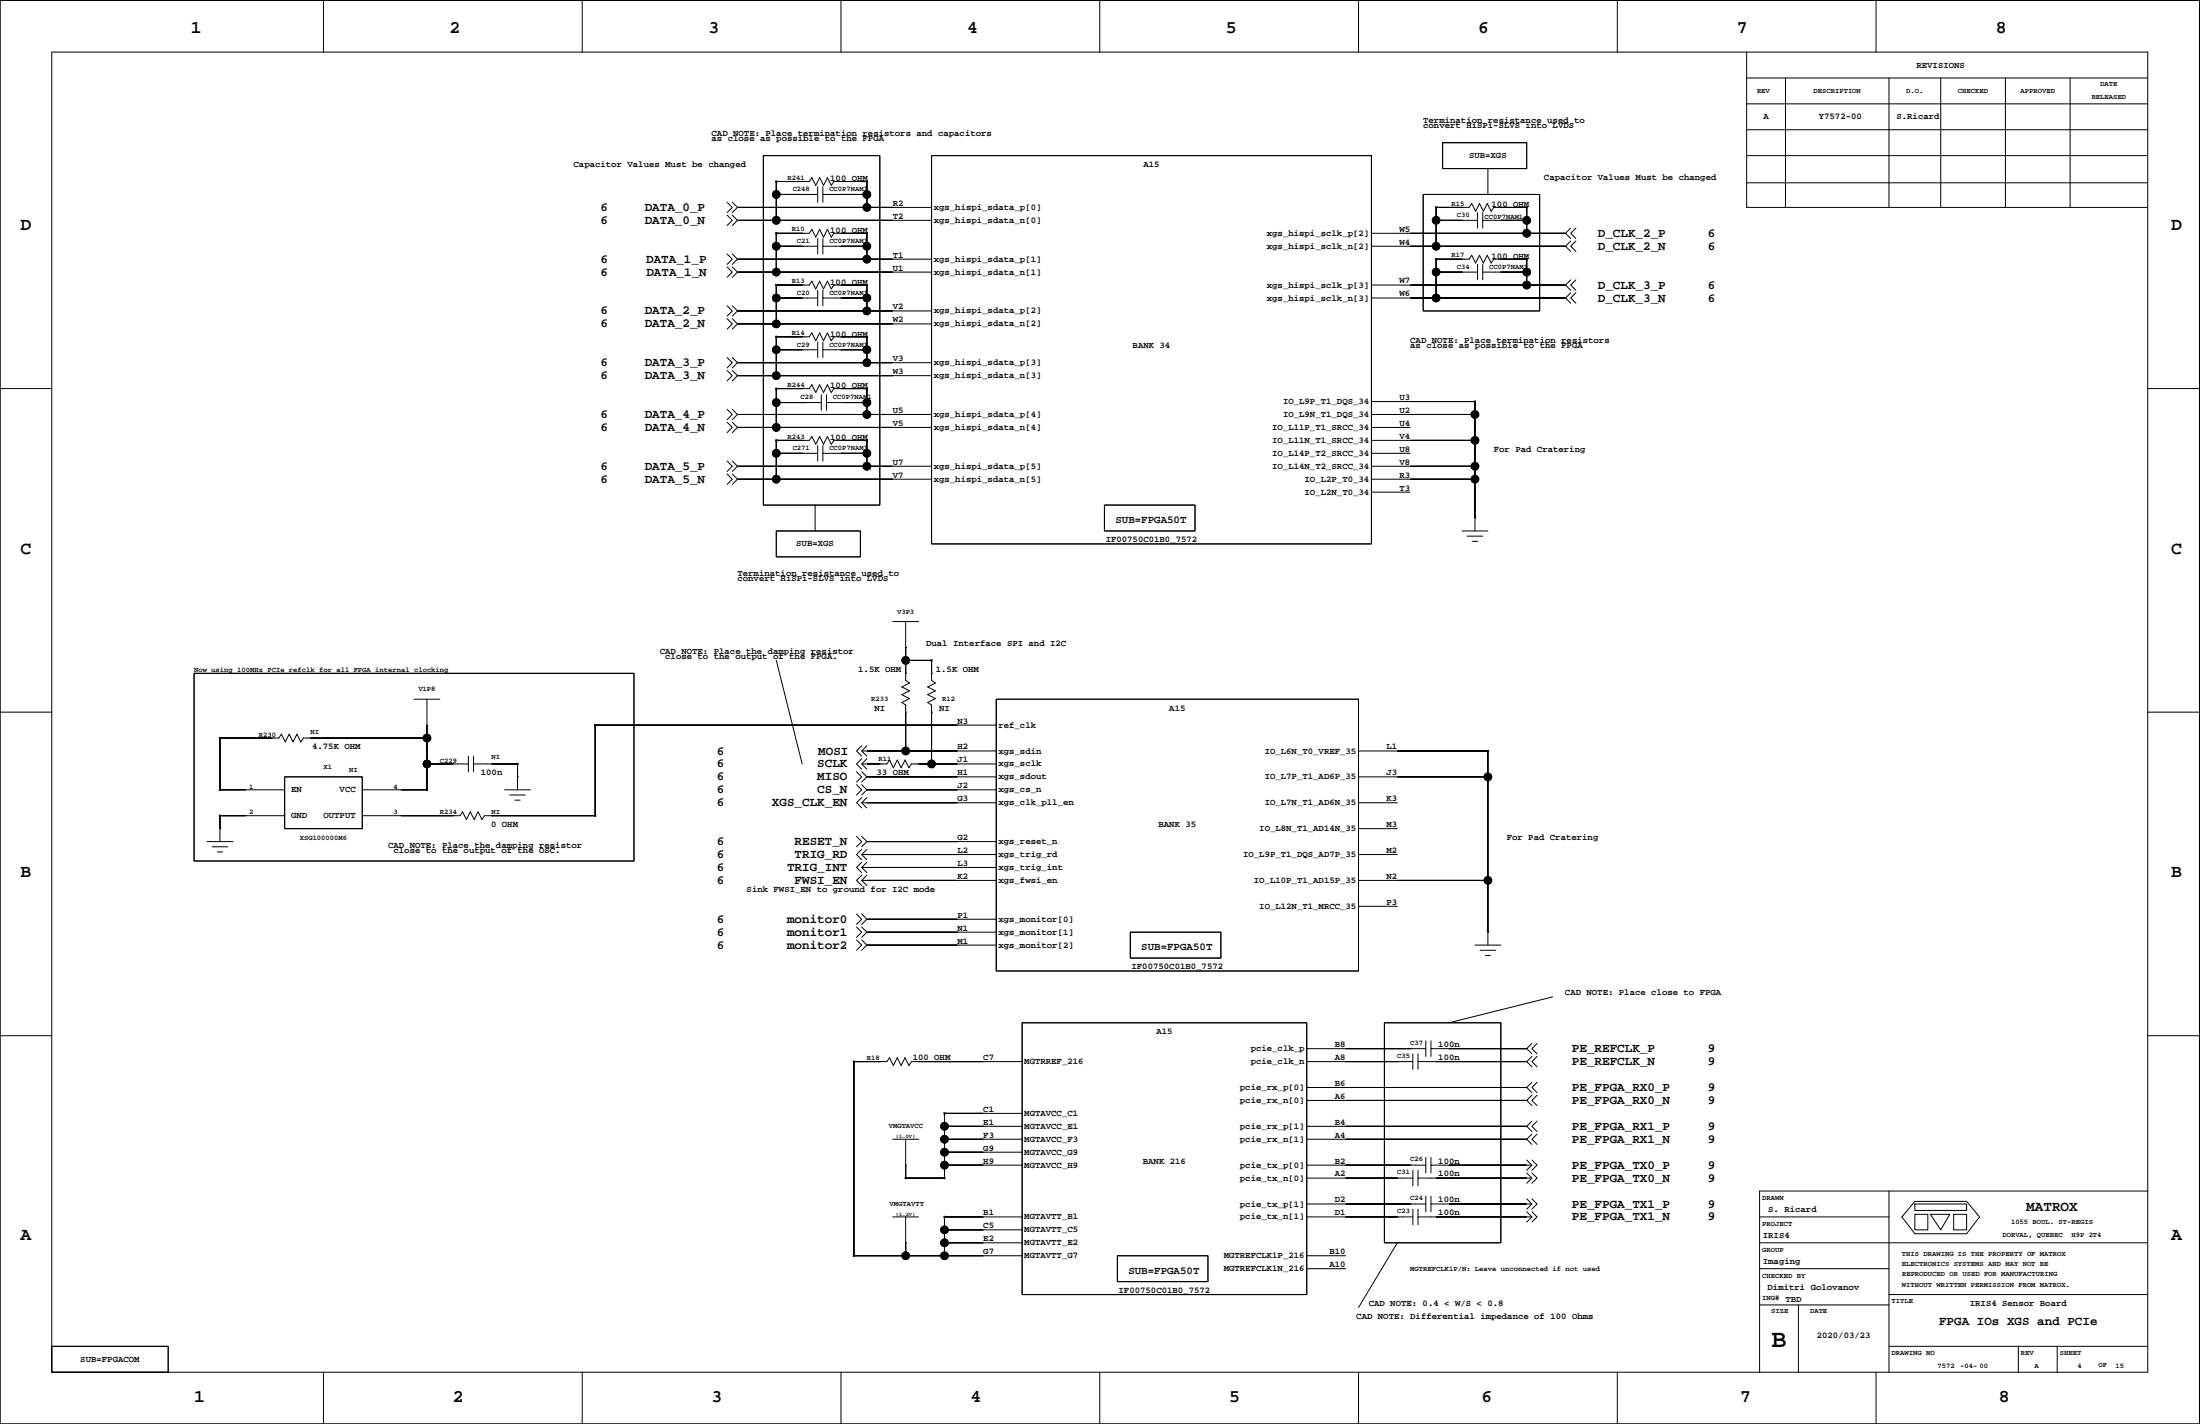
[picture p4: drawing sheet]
<svg xmlns="http://www.w3.org/2000/svg" width="432mm" height="279mm" viewBox="0 0 432 279" stroke-linecap="round" stroke-linejoin="round" font-family="sans-serif">
<g fill="none" stroke="#000" stroke-width=".2">
<path d="M0 .1h431.7v279.3h-431.7zM10.2 10.2h411.3v259h-411.3zM63.5 .1v10.1M114.3 .1v10.1M165.1 .1v10.1M215.9 .1v10.1M266.6 .1v10.1M317.4 .1v10.1M342.8 15.3h78.7M342.8 10.2v30.5h78.7M350.4 15.3v25.4M368.2 .1v10.1"/>
<path d="M370.8 15.3v25.4M380.9 15.3v25.4M393.6 15.3v25.4M406.3 15.3v25.4M142.7 39.7l1 1-1 1M143.7 39.7l1 1-1 1M149.8 30.5h22.9v68.6h-22.9zM152.4 38.2h8.1M157.4 38.2h.1M157.4 35.6h.1M160.5 36.6v3.1M161.5 38.2h8.6"/>
<path d="M161.5 36.6v3.1M165.1 38.2h.1M165.1 35.6h.1M182.8 30.5h86.4v76.2h-86.4zM279.3 38.2h22.9v22.8h-22.9zM283.1 28h16.6v5.1h-16.6zM292 33.1v5.1M342.8 35.9h78.7M342.8 30.5h78.7M342.8 25.5h78.7M342.8 20.4h78.7M142.7 49.8l1 1.1-1 1"/>
<path d="M142.7 52.4l1 1-1 1M142.7 60l1 1-1 1M142.7 42.2l1 1-1 1M143.7 49.8l1 1.1-1 1M143.7 52.4l1 1-1 1M143.7 60l1 1-1 1M143.7 42.2l1 1-1 1M144.7 50.9h.1M144.7 53.4h.1M144.7 40.7h.1M144.7 43.2h.1M144.7 40.7h38.1"/>
<path d="M144.7 43.2h38.1M144.7 50.9h38.1M144.7 53.4h38.1M152.4 48.3h8.1M152.4 58.5h8.1M157.4 48.3h.1M157.4 58.5h.1M157.4 45.8h.1M157.4 55.9h.1M160.5 46.8v3M160.5 56.9v3.1M161.5 48.3h8.6"/>
<path d="M161.5 58.5h8.6M161.5 46.8v3M161.5 56.9v3.1M165.1 48.3h.1M165.1 58.5h.1M165.1 45.8h.1M165.1 55.9h.1M170.1 50.9v-5.1h-6.4l-.5 .7-.8-1.5-.8 1.5-.7-1.5-.8 1.5-.8-1.5-.5 .8h-6.4v7.6M170.1 40.7v-5.1h-6.4l-.5 .8-.8-1.5-.8 1.5-.7-1.5-.8 1.5-.8-1.5-.5 .7h-6.4v7.6M269.2 45.8h38.1M269.2 48.3h38.1M269.2 55.9h38.1"/>
<path d="M269.2 58.5h38.1M281.9 43.2h8.1M281.9 53.4h8.1M287 43.2h.1M287 53.4h.1M287 40.7h.1M287 50.9h.1M290 41.7v3.1M290 51.9v3M291 43.2h8.7M291 53.4h8.7M291 41.7v3.1"/>
<path d="M291 51.9v3M294.6 43.2h.1M294.6 53.4h.1M294.6 40.7h.1M294.6 50.9h.1M299.7 45.8v-5.1h-6.5l-.5 .8-.8-1.6-.8 1.6-.7-1.6-.8 1.6-.7-1.6-.5 .8h-6.5v7.6M299.7 55.9v-5h-6.5l-.5 .7-.8-1.5-.8 1.5-.7-1.5-.8 1.5-.7-1.5-.5 .8h-6.5v7.6M307.3 58.5h.1M307.3 55.9h.1M307.3 48.3h.1M307.3 45.8h.1M308.3 57.5l-1 1 1 1"/>
<path d="M308.3 54.9l-1 1 1 1M308.3 47.3l-1 1 1 1M308.3 44.8l-1 1 1 1M309.3 57.5l-1 1 1 1M309.3 54.9l-1 1 1 1M309.3 47.3l-1 1 1 1M309.3 44.8l-1 1 1 1M0 76.2h10.2M142.7 62.5l1 1-1 1.1M142.7 70.2l1 1-1 1M142.7 72.7l1 1-1 1M143.7 62.5l1 1-1 1.1"/>
<path d="M143.7 70.2l1 1-1 1M143.7 72.7l1 1-1 1M144.7 61h.1M144.7 63.5h.1M144.7 71.2h.1M144.7 73.7h.1M144.7 61h38.1M144.7 63.5h38.1M144.7 71.2h38.1M144.7 73.7h38.1M152.4 68.6h8.1M152.4 79h8.8"/>
<path d="M157.4 68.6h.1M157.4 66.1h.1M157.4 76.2h.1M158.2 79h.1M160.5 67.1v3.1M161.2 77.5v3M161.5 68.6h8.6M161.5 67.1v3.1M162.2 79h7.9M162.2 77.5v3M165.1 68.6h.1M165.1 66.1h.1"/>
<path d="M165.1 76.2h.1M165.8 79h.1M170.1 61v-5.1h-6.4l-.5 .8-.8-1.5-.8 1.5-.7-1.5-.8 1.5-.8-1.5-.5 .7h-6.4v7.6M170.1 71.2v-5.1h-6.4l-.5 .8-.8-1.6-.8 1.6-.7-1.6-.8 1.6-.8-1.6-.5 .8h-6.4v7.6M269.2 78.8h20.3v25.4M421.5 76.2h10.2M142.7 80.3l1 1-1 1M142.7 82.8l1 1.1-1 1M142.7 90.5l1 1-1 1M142.7 93l1 1-1 1M143.7 80.3l1 1-1 1M143.7 82.8l1 1.1-1 1"/>
<path d="M143.7 90.5l1 1-1 1M143.7 93l1 1-1 1M144.7 81.3h.1M144.7 83.9h.1M144.7 91.5h.1M144.7 94h.1M144.7 94h38.1M144.7 81.3h38.1M144.7 83.9h38.1M144.7 91.5h38.1M152.4 88.9h8.1M157.4 88.9h.1"/>
<path d="M157.4 86.4h.1M160 99.1v5.1M160.5 87.4v3.1M161.5 88.9h8.6M161.5 87.4v3.1M165.1 88.9h.1M165.1 86.4h.1M170.1 81.3v-5.1h-6.4l-.5 .8-.8-1.5-.8 1.5-.7-1.5-.8 1.5-.8-1.5-.5 .7h-6.4v7.7M170.1 91.5v-5.1h-6.4l-.5 .8-.8-1.6-.8 1.6-.7-1.6-.8 1.6-.8-1.6-.5 .8h-6.4v7.6M216.8 99.1h17.7v5.1h-17.7zM269.2 94h20.3M269.2 96.6h7.6"/>
<path d="M269.2 81.3h20.3M269.2 83.9h7.6M269.2 91.5h20.3M269.2 86.4h20.3M269.2 88.9h7.6M152.4 104.2h16.5v5.1h-16.5zM287 104.2h5M288 105.2h3M289 106.2h1M289.5 101.6h.1M0 139.7h10.2M38.1 132.1h86.3v36.8h-86.3z"/>
<path d="M81.3 137.2h5M83.8 137.2v17.8h-12.7M152.4 129.6l5 20.3M175.2 122h5.1M177.8 127h.1M177.8 132.1h.1M177.8 139.7h.1M177.8 122v11.5l.7 .5-1.5 .8 1.5 .7-1.5 .8 1.5 .8-1.5 .7 .8 .5v9M177.8 129.6h5v3.9l.8 .5-1.5 .8 1.5 .7-1.5 .8 1.5 .8-1.5 .7 .7 .5v11.6M182.8 132.1h.1M182.8 139.7h.1M195.5 137.2h71.1v53.3h-71.1z"/>
<path d="M421.5 139.7h10.2M53.3 144.8h.1M55.9 152.4h15.2v10.2h-15.2zM60.9 144.8h.1M83.8 142.3h.1M83.8 144.8h-24.3l-.5 .8-.7-1.6-.8 1.6-.7-1.6-.8 1.6-.8-1.6-.5 .8h-11.5v10.2h12.7M83.8 149.9h8.1M88.9 149.9h.1M91.9 148.4v3M92.9 149.9h8.7v5.1M92.9 148.4v3M96.5 149.9h.1"/>
<path d="M99 155h5.1M100.1 156h3M101.1 157h1M101.6 152.4h.1M168.1 154l1 1-1 1M168.1 151.4l1 1-1 1M169.1 154l1 1-1 1M169.1 148.9l-1 1 1 1M169.1 151.4l1 1-1 1M169.1 146.3l-1 1 1 1.1M169.1 156.5l-1 1 1 1M169.1 149.9h5l.5-.8 .7 1.6 .8-1.6 .8 1.6 .7-1.6 .8 1.6 .5-.8h16.6"/>
<path d="M169.1 147.3h26.4M169.1 157.5h26.4M170.1 155h.1M170.1 149.9h.1M170.1 152.4h.1M170.1 147.3h.1M170.1 157.5h.1M170.1 148.9l-1 1 1 1M170.1 146.3l-1 1 1 1.1M170.1 156.5l-1 1 1 1M170.1 155h25.4M170.1 152.4h25.4"/>
<path d="M172.7 149.9h.1M180.3 149.9h.1M195.5 142.3h-78.7v17.7h-21.7l-.5 .8-.8-1.5-.7 1.5-.8-1.5-.8 1.5-.7-1.5-.5 .7h-19.2M266.6 147.3h25.4v38.1M266.6 152.4h25.4M266.6 157.5h7.7M40.6 165.1h5.1M41.6 166.1h3.1M42.7 167.2h1M43.2 162.6h.1M55.9 160h-12.7v5.1M88.9 160h.1"/>
<path d="M96.5 160h.1M168.1 164.1l1 1-1 1M168.1 179.3l1 1.1-1 1M169.1 164.1l1 1-1 1M169.1 179.3l1 1.1-1 1M169.1 166.6l-1 1.1 1 1M169.1 169.2l-1 1 1 1M169.1 171.7l-1 1 1 1.1M169.1 167.7h26.4M169.1 170.2h26.4M169.1 172.7h26.4M170.1 165.1h.1"/>
<path d="M170.1 167.7h.1M170.1 170.2h.1M170.1 172.7h.1M170.1 166.6l-1 1.1 1 1M170.1 169.2l-1 1 1 1M170.1 171.7l-1 1 1 1.1M170.1 165.1h25.4M266.6 167.7h7.7M266.6 172.7h25.4M266.6 162.6h7.7M266.6 177.8h7.7M168.1 181.9l1 1-1 1"/>
<path d="M168.1 184.4l1 1-1 1.1M169.1 181.9l1 1-1 1M169.1 184.4l1 1-1 1.1M170.1 180.4h.1M170.1 182.9h.1M170.1 185.4h.1M170.1 180.4h25.4M170.1 182.9h25.4M170.1 185.4h25.4M221.8 182.9h17.8v5.1h-17.8zM289.5 185.4h5.1M290.5 186.5h3.1"/>
<path d="M291.5 187.5h1M292 182.9h.1M304.7 195.6l-20.3 5.1M0 203.2h10.2M172.7 208.3h.1M180.3 208.3h.1M200.6 200.7h55.9v53.3h-55.9zM200.6 208.3h-21.7l-.5 .8-.8-1.6-.7 1.6-.8-1.6-.8 1.6-.7-1.6-.5 .8h-6.5v38.1h33M200.6 218.5h-15.2v12.7h-7.6v-7.7M256.5 208.3h20.8M256.5 205.8h23.3M256.5 213.4h43.2"/>
<path d="M256.5 215.9h43.2M271.7 200.7h22.9v43.1h-22.9zM274.3 208.3h.1M276.8 205.8h.1M277.3 206.8v3M278.3 208.3h21.4M278.3 206.8v3M279.8 204.2v3.1M280.9 205.8h18.8M280.9 204.2v3.1M281.9 208.3h.1M284.4 205.8h.1"/>
<path d="M299.7 213.4h.1M299.7 215.9h.1M299.7 208.3h.1M299.7 205.8h.1M300.7 212.4l-1 1 1 1M300.7 214.9l-1 1 1 1M300.7 220l-1 1 1 1M300.7 207.3l-1 1 1 1M300.7 204.7l-1 1.1 1 1M301.7 212.4l-1 1 1 1M301.7 214.9l-1 1 1 1M301.7 220l-1 1 1 1"/>
<path d="M301.7 207.3l-1 1 1 1M301.7 204.7l-1 1.1 1 1M421.5 203.2h10.2M175.2 238.8h5.1M175.2 223.5h5.1M177.8 228.6h.1M177.8 238.8v7.6M185.4 223.5h15.2M185.4 221h15.2M185.4 226.1h15.2M185.4 228.6h15.2M200.6 238.8h-15.2v7.6"/>
<path d="M256.5 238.8h20.8M256.5 223.5h43.2M256.5 221h43.2M256.5 228.6h23.3M256.5 231.2h20.8M256.5 236.2h23.3M274.3 238.8h.1M274.3 231.2h.1M276.8 236.2h.1M276.8 228.6h.1M277.3 229.6v3.1M277.3 237.2v3.1"/>
<path d="M278.3 238.8h22.4M278.3 231.2h22.4M278.3 229.6v3.1M278.3 237.2v3.1M279.8 227.1v3M279.8 234.7v3.1M280.9 228.6h19.8M280.9 236.2h19.8M280.9 227.1v3M280.9 234.7v3.1M281.9 238.8h.1M281.9 231.2h.1"/>
<path d="M284.4 236.2h.1M284.4 228.6h.1M299.7 223.5h.1M299.7 221h.1M299.7 228.6h.1M299.7 231.2h.1M299.7 236.2h.1M299.7 238.8h.1M299.7 227.6l1 1-1 1M299.7 230.1l1 1.1-1 1M299.7 235.2l1 1-1 1M299.7 237.8l1 1-1 1"/>
<path d="M300.7 222.5l-1 1 1 1M300.7 227.6l1 1-1 1M300.7 230.1l1 1.1-1 1M300.7 235.2l1 1-1 1M300.7 237.8l1 1-1 1M301.7 222.5l-1 1 1 1M345.4 238.8h25.4M370.8 233.7v35.5M375.8 238.3h2.6v3h-2.6zM375.8 236.2h10.2v1.3h-10.2zM375.8 235.7h10.2l2.5 3.1-2.5 3.3h-10.2l-2.5-3.3zM378.9 238.3h3.8l-1.8 3z"/>
<path d="M383.5 238.3h2.5v3h-2.5zM421.5 233.7h-76.1v35.5M177.8 243.8h.1M185.4 243.8h15.2M185.4 241.3h15.2M219.3 246.4h17.8v5.1h-17.8zM256.5 248.9h7.6M256.5 246.4h7.6M274.3 243.8l-7.7 12.7M345.4 256h25.4M345.4 248.9h25.4M345.4 243.8h76.1"/>
<path d="M353 256v13.2M370.8 254h50.7M10.2 264.2h22.8v5h-22.8zM63.5 269.2v10.2M114.3 269.2v10.2M165.1 269.2v10.2M215.9 269.2v10.2M266.6 269.2v10.2M317.4 269.2v10.2M368.2 269.2v10.2M370.8 264.2h50.7M396.1 264.2v5"/>
<path d="M403.8 264.2v5"/>
<circle cx="152.4" cy="38.2" r=".75"/>
<circle cx="170.1" cy="38.2" r=".75"/>
<circle cx="152.4" cy="43.2" r=".75"/>
<circle cx="152.4" cy="53.4" r=".75"/>
<circle cx="152.4" cy="48.3" r=".75"/>
<circle cx="152.4" cy="58.5" r=".75"/>
<circle cx="170.1" cy="50.9" r=".75"/>
<circle cx="170.1" cy="40.7" r=".75"/>
<circle cx="170.1" cy="48.3" r=".75"/>
<circle cx="170.1" cy="58.5" r=".75"/>
<circle cx="281.9" cy="43.2" r=".75"/>
<circle cx="281.9" cy="58.5" r=".75"/>
<circle cx="281.9" cy="53.4" r=".75"/>
<circle cx="281.9" cy="48.3" r=".75"/>
<circle cx="299.7" cy="43.2" r=".75"/>
<circle cx="299.7" cy="53.4" r=".75"/>
<circle cx="299.7" cy="55.9" r=".75"/>
<circle cx="299.7" cy="45.8" r=".75"/>
<circle cx="152.4" cy="63.5" r=".75"/>
<circle cx="152.4" cy="68.6" r=".75"/>
<circle cx="152.4" cy="73.7" r=".75"/>
<circle cx="152.4" cy="79" r=".75"/>
<circle cx="170.1" cy="71.2" r=".75"/>
<circle cx="170.1" cy="68.6" r=".75"/>
<circle cx="170.1" cy="79" r=".75"/>
<circle cx="170.1" cy="61" r=".75"/>
<circle cx="152.4" cy="83.9" r=".75"/>
<circle cx="152.4" cy="88.9" r=".75"/>
<circle cx="152.4" cy="94" r=".75"/>
<circle cx="170.1" cy="91.5" r=".75"/>
<circle cx="170.1" cy="88.9" r=".75"/>
<circle cx="170.1" cy="81.3" r=".75"/>
<circle cx="289.5" cy="86.4" r=".75"/>
<circle cx="289.5" cy="91.5" r=".75"/>
<circle cx="289.5" cy="81.3" r=".75"/>
<circle cx="289.5" cy="94" r=".75"/>
<circle cx="177.8" cy="129.6" r=".75"/>
<circle cx="83.8" cy="144.8" r=".75"/>
<circle cx="83.8" cy="149.9" r=".75"/>
<circle cx="177.8" cy="147.3" r=".75"/>
<circle cx="182.8" cy="149.9" r=".75"/>
<circle cx="292" cy="152.4" r=".75"/>
<circle cx="292" cy="172.7" r=".75"/>
<circle cx="185.4" cy="226.1" r=".75"/>
<circle cx="185.4" cy="228.6" r=".75"/>
<circle cx="185.4" cy="223.5" r=".75"/>
<circle cx="185.4" cy="221" r=".75"/>
<circle cx="177.8" cy="246.4" r=".75"/>
<circle cx="185.4" cy="241.3" r=".75"/>
<circle cx="185.4" cy="246.4" r=".75"/>
<circle cx="185.4" cy="243.8" r=".75"/>
</g>
<g fill="#000" stroke="#000" stroke-width=".2">
<path d="M152.3 35.5h.2v.2h-.2z" fill-rule="evenodd"/>
<path d="M152.4 35.6v2.6z" fill-rule="evenodd"/>
<path d="M152.4 38.2v5z" fill-rule="evenodd"/>
<path d="M152.4 35.6h5z" fill-rule="evenodd"/>
<path d="M152.4 38.2h5z" fill-rule="evenodd"/>
<path d="M170 35.5h.3v.2h-.3z" fill-rule="evenodd"/>
<path d="M165.1 38.2h5z" fill-rule="evenodd"/>
<path d="M170.1 38.2v2.5z" fill-rule="evenodd"/>
<path d="M170.1 35.6v2.6z" fill-rule="evenodd"/>
<path d="M165.1 35.6h5z" fill-rule="evenodd"/>
<path d="M152.3 45.7h.2v.2h-.2z" fill-rule="evenodd"/>
<path d="M152.3 55.8h.2v.2h-.2z" fill-rule="evenodd"/>
<path d="M144.7 43.2h7.7z" fill-rule="evenodd"/>
<path d="M152.4 48.3v5.1z" fill-rule="evenodd"/>
<path d="M144.7 53.4h7.7z" fill-rule="evenodd"/>
<path d="M152.4 45.8v2.5z" fill-rule="evenodd"/>
<path d="M152.4 58.5v5z" fill-rule="evenodd"/>
<path d="M152.4 55.9v2.6z" fill-rule="evenodd"/>
<path d="M152.4 45.8h5z" fill-rule="evenodd"/>
<path d="M152.4 48.3h5z" fill-rule="evenodd"/>
<path d="M152.4 58.5h5z" fill-rule="evenodd"/>
<path d="M152.4 55.9h5z" fill-rule="evenodd"/>
<path d="M170 45.7h.3v.2h-.3z" fill-rule="evenodd"/>
<path d="M170 55.8h.3v.2h-.3z" fill-rule="evenodd"/>
<path d="M144.7 40.7h25.4z" fill-rule="evenodd"/>
<path d="M165.1 48.3h5z" fill-rule="evenodd"/>
<path d="M170.1 48.3v2.6z" fill-rule="evenodd"/>
<path d="M165.1 45.8h5z" fill-rule="evenodd"/>
<path d="M170.1 45.8v2.5z" fill-rule="evenodd"/>
<path d="M144.7 50.9h25.4z" fill-rule="evenodd"/>
<path d="M165.1 58.5h5z" fill-rule="evenodd"/>
<path d="M170.1 58.5v2.5z" fill-rule="evenodd"/>
<path d="M165.1 55.9h5z" fill-rule="evenodd"/>
<path d="M170.1 55.9v2.6z" fill-rule="evenodd"/>
<path d="M170.1 40.7h5.1z" fill-rule="evenodd"/>
<path d="M152.4 43.2h22.8z" fill-rule="evenodd"/>
<path d="M170.1 50.9h5.1z" fill-rule="evenodd"/>
<path d="M152.4 53.4h22.8z" fill-rule="evenodd"/>
<path d="M281.8 50.7h.2v.3h-.2z" fill-rule="evenodd"/>
<path d="M281.8 40.6h.2v.2h-.2z" fill-rule="evenodd"/>
<path d="M276.8 58.5h5.1z" fill-rule="evenodd"/>
<path d="M281.9 50.9v2.5z" fill-rule="evenodd"/>
<path d="M281.9 53.4v5.1z" fill-rule="evenodd"/>
<path d="M281.9 40.7v2.5z" fill-rule="evenodd"/>
<path d="M281.9 43.2v5.1z" fill-rule="evenodd"/>
<path d="M276.8 48.3h5.1z" fill-rule="evenodd"/>
<path d="M281.9 53.4h5.1z" fill-rule="evenodd"/>
<path d="M281.9 50.9h5.1z" fill-rule="evenodd"/>
<path d="M281.9 40.7h5.1z" fill-rule="evenodd"/>
<path d="M281.9 43.2h5.1z" fill-rule="evenodd"/>
<path d="M299.5 50.7h.3v.3h-.3z" fill-rule="evenodd"/>
<path d="M299.5 40.6h.3v.2h-.3z" fill-rule="evenodd"/>
<path d="M299.7 50.9v2.5z" fill-rule="evenodd"/>
<path d="M294.6 50.9h5.1z" fill-rule="evenodd"/>
<path d="M294.6 53.4h5.1z" fill-rule="evenodd"/>
<path d="M276.8 55.9h22.9z" fill-rule="evenodd"/>
<path d="M299.7 53.4v2.5z" fill-rule="evenodd"/>
<path d="M299.7 40.7v2.5z" fill-rule="evenodd"/>
<path d="M299.7 43.2v2.6z" fill-rule="evenodd"/>
<path d="M294.6 40.7h5.1z" fill-rule="evenodd"/>
<path d="M294.6 43.2h5.1z" fill-rule="evenodd"/>
<path d="M276.8 45.8h22.9z" fill-rule="evenodd"/>
<path d="M299.7 55.9h7.6z" fill-rule="evenodd"/>
<path d="M281.9 58.5h25.4z" fill-rule="evenodd"/>
<path d="M299.7 45.8h7.6z" fill-rule="evenodd"/>
<path d="M281.9 48.3h25.4z" fill-rule="evenodd"/>
<path d="M152.3 66h.2v.2h-.2z" fill-rule="evenodd"/>
<path d="M152.3 76.1h.2v.3h-.2z" fill-rule="evenodd"/>
<path d="M144.7 63.5h7.7z" fill-rule="evenodd"/>
<path d="M152.4 68.6v5.1z" fill-rule="evenodd"/>
<path d="M152.4 66.1v2.5z" fill-rule="evenodd"/>
<path d="M144.7 73.7h7.7z" fill-rule="evenodd"/>
<path d="M152.4 79v4.9z" fill-rule="evenodd"/>
<path d="M152.4 76.2v2.8z" fill-rule="evenodd"/>
<path d="M152.4 68.6h5z" fill-rule="evenodd"/>
<path d="M152.4 66.1h5z" fill-rule="evenodd"/>
<path d="M152.4 76.2h5z" fill-rule="evenodd"/>
<path d="M152.4 79h5.8z" fill-rule="evenodd"/>
<path d="M170 66h.3v.2h-.3z" fill-rule="evenodd"/>
<path d="M170 76.1h.3v.3h-.3z" fill-rule="evenodd"/>
<path d="M144.7 61h25.4z" fill-rule="evenodd"/>
<path d="M165.1 68.6h5z" fill-rule="evenodd"/>
<path d="M170.1 68.6v2.6z" fill-rule="evenodd"/>
<path d="M165.1 66.1h5z" fill-rule="evenodd"/>
<path d="M170.1 66.1v2.5z" fill-rule="evenodd"/>
<path d="M144.7 71.2h25.4z" fill-rule="evenodd"/>
<path d="M165.8 79h4.3z" fill-rule="evenodd"/>
<path d="M170.1 79v2.3z" fill-rule="evenodd"/>
<path d="M170.1 76.2v2.8z" fill-rule="evenodd"/>
<path d="M165.1 76.2h5z" fill-rule="evenodd"/>
<path d="M152.4 63.5h22.8z" fill-rule="evenodd"/>
<path d="M170.1 61h5.1z" fill-rule="evenodd"/>
<path d="M170.1 71.2h5.1z" fill-rule="evenodd"/>
<path d="M152.4 73.7h22.8z" fill-rule="evenodd"/>
<path d="M289.4 78.7h.2v.2h-.2z" fill-rule="evenodd"/>
<path d="M276.8 78.8h12.7z" fill-rule="evenodd"/>
<path d="M289.5 78.8v2.5z" fill-rule="evenodd"/>
<path d="M152.3 86.3h.2v.2h-.2z" fill-rule="evenodd"/>
<path d="M152.4 86.4v2.5z" fill-rule="evenodd"/>
<path d="M144.7 94h7.7z" fill-rule="evenodd"/>
<path d="M152.4 88.9v5.1z" fill-rule="evenodd"/>
<path d="M144.7 83.9h7.7z" fill-rule="evenodd"/>
<path d="M152.4 86.4h5z" fill-rule="evenodd"/>
<path d="M152.4 88.9h5z" fill-rule="evenodd"/>
<path d="M170 86.3h.3v.2h-.3z" fill-rule="evenodd"/>
<path d="M165.1 86.4h5z" fill-rule="evenodd"/>
<path d="M170.1 86.4v2.5z" fill-rule="evenodd"/>
<path d="M165.1 88.9h5z" fill-rule="evenodd"/>
<path d="M144.7 91.5h25.4z" fill-rule="evenodd"/>
<path d="M170.1 88.9v2.6z" fill-rule="evenodd"/>
<path d="M144.7 81.3h25.4z" fill-rule="evenodd"/>
<path d="M152.4 94h22.8z" fill-rule="evenodd"/>
<path d="M170.1 91.5h5.1z" fill-rule="evenodd"/>
<path d="M170.1 81.3h5.1z" fill-rule="evenodd"/>
<path d="M152.4 83.9h22.8z" fill-rule="evenodd"/>
<path d="M289.5 81.3v5.1z" fill-rule="evenodd"/>
<path d="M289.5 86.4v5.1z" fill-rule="evenodd"/>
<path d="M289.5 91.5v2.5z" fill-rule="evenodd"/>
<path d="M289.5 94v7.6z" fill-rule="evenodd"/>
<path d="M276.8 94h12.7z" fill-rule="evenodd"/>
<path d="M276.8 91.5h12.7z" fill-rule="evenodd"/>
<path d="M276.8 86.4h12.7z" fill-rule="evenodd"/>
<path d="M276.8 81.3h12.7z" fill-rule="evenodd"/>
<path d="M177.8 139.7v7.6z" fill-rule="evenodd"/>
<path d="M177.8 129.6v2.5z" fill-rule="evenodd"/>
<path d="M177.8 127v2.6z" fill-rule="evenodd"/>
<path d="M182.7 129.5h.2v.2h-.2z" fill-rule="evenodd"/>
<path d="M182.8 129.6v2.5z" fill-rule="evenodd"/>
<path d="M177.8 129.6h5z" fill-rule="evenodd"/>
<path d="M182.8 139.7v10.2z" fill-rule="evenodd"/>
<path d="M43.1 154.9h.2v.2h-.2z" fill-rule="evenodd"/>
<path d="M43.1 144.7h.2v.2h-.2z" fill-rule="evenodd"/>
<path d="M43.2 144.8v10.2z" fill-rule="evenodd"/>
<path d="M43.2 155h5z" fill-rule="evenodd"/>
<path d="M43.2 144.8h10.1z" fill-rule="evenodd"/>
<path d="M83.7 154.9h.2v.2h-.2z" fill-rule="evenodd"/>
<path d="M83.8 142.3v2.5z" fill-rule="evenodd"/>
<path d="M78.7 155h5.1z" fill-rule="evenodd"/>
<path d="M83.8 149.9v5.1z" fill-rule="evenodd"/>
<path d="M83.8 144.8v5.1z" fill-rule="evenodd"/>
<path d="M60.9 144.8h22.9z" fill-rule="evenodd"/>
<path d="M83.8 149.9h5.1z" fill-rule="evenodd"/>
<path d="M101.5 149.8h.2v.2h-.2z" fill-rule="evenodd"/>
<path d="M96.5 149.9h5.1z" fill-rule="evenodd"/>
<path d="M101.6 149.9v2.5z" fill-rule="evenodd"/>
<path d="M116.7 142.2h.2v.2h-.2z" fill-rule="evenodd"/>
<path d="M116.8 142.3v17.7z" fill-rule="evenodd"/>
<path d="M170.1 149.9h2.6z" fill-rule="evenodd"/>
<path d="M170.1 147.3h7.7z" fill-rule="evenodd"/>
<path d="M180.3 149.9h2.5z" fill-rule="evenodd"/>
<path d="M170.1 155h17.8z" fill-rule="evenodd"/>
<path d="M177.8 147.3h10.1z" fill-rule="evenodd"/>
<path d="M170.1 152.4h17.8z" fill-rule="evenodd"/>
<path d="M116.8 142.3h71.1z" fill-rule="evenodd"/>
<path d="M170.1 157.5h17.8z" fill-rule="evenodd"/>
<path d="M182.8 149.9h5.1z" fill-rule="evenodd"/>
<path d="M291.9 147.2h.2v.3h-.2z" fill-rule="evenodd"/>
<path d="M274.3 152.4h17.7z" fill-rule="evenodd"/>
<path d="M292 152.4v20.3z" fill-rule="evenodd"/>
<path d="M274.3 147.3h17.7z" fill-rule="evenodd"/>
<path d="M292 147.3v5.1z" fill-rule="evenodd"/>
<path d="M43.1 159.9h.2v.3h-.2z" fill-rule="evenodd"/>
<path d="M43.2 160v2.6z" fill-rule="evenodd"/>
<path d="M43.2 160h5z" fill-rule="evenodd"/>
<path d="M78.7 160h10.2z" fill-rule="evenodd"/>
<path d="M116.7 159.9h.2v.3h-.2z" fill-rule="evenodd"/>
<path d="M96.5 160h20.3z" fill-rule="evenodd"/>
<path d="M170.1 165.1h17.8z" fill-rule="evenodd"/>
<path d="M170.1 167.7h17.8z" fill-rule="evenodd"/>
<path d="M170.1 170.2h17.8z" fill-rule="evenodd"/>
<path d="M170.1 172.7h17.8z" fill-rule="evenodd"/>
<path d="M274.3 172.7h17.7z" fill-rule="evenodd"/>
<path d="M292 172.7v10.2z" fill-rule="evenodd"/>
<path d="M170.1 180.4h17.8z" fill-rule="evenodd"/>
<path d="M170.1 182.9h17.8z" fill-rule="evenodd"/>
<path d="M170.1 185.4h17.8z" fill-rule="evenodd"/>
<path d="M167.5 208.2h.2v.2h-.2z" fill-rule="evenodd"/>
<path d="M167.6 208.3v38.1z" fill-rule="evenodd"/>
<path d="M167.6 208.3h5.1z" fill-rule="evenodd"/>
<path d="M185.3 218.3h.2v.3h-.2z" fill-rule="evenodd"/>
<path d="M185.4 218.5v2.5z" fill-rule="evenodd"/>
<path d="M185.4 218.5h7.6z" fill-rule="evenodd"/>
<path d="M180.3 208.3h12.7z" fill-rule="evenodd"/>
<path d="M264.1 208.3h10.2z" fill-rule="evenodd"/>
<path d="M264.1 205.8h12.7z" fill-rule="evenodd"/>
<path d="M284.4 205.8h15.3z" fill-rule="evenodd"/>
<path d="M281.9 208.3h17.8z" fill-rule="evenodd"/>
<path d="M264.1 213.4h35.6z" fill-rule="evenodd"/>
<path d="M264.1 215.9h35.6z" fill-rule="evenodd"/>
<path d="M177.6 231h.3v.3h-.3z" fill-rule="evenodd"/>
<path d="M177.8 228.6v2.6z" fill-rule="evenodd"/>
<path d="M185.3 231h.2v.3h-.2z" fill-rule="evenodd"/>
<path d="M185.3 238.7h.2v.2h-.2z" fill-rule="evenodd"/>
<path d="M185.4 228.6v2.6z" fill-rule="evenodd"/>
<path d="M185.4 221v2.5z" fill-rule="evenodd"/>
<path d="M185.4 226.1v2.5z" fill-rule="evenodd"/>
<path d="M185.4 223.5v2.6z" fill-rule="evenodd"/>
<path d="M177.8 231.2h7.6z" fill-rule="evenodd"/>
<path d="M185.4 238.8v2.5z" fill-rule="evenodd"/>
<path d="M185.4 221h7.6z" fill-rule="evenodd"/>
<path d="M185.4 223.5h7.6z" fill-rule="evenodd"/>
<path d="M185.4 226.1h7.6z" fill-rule="evenodd"/>
<path d="M185.4 228.6h7.6z" fill-rule="evenodd"/>
<path d="M185.4 238.8h7.6z" fill-rule="evenodd"/>
<path d="M264.1 238.8h10.2z" fill-rule="evenodd"/>
<path d="M264.1 231.2h10.2z" fill-rule="evenodd"/>
<path d="M264.1 236.2h12.7z" fill-rule="evenodd"/>
<path d="M264.1 228.6h12.7z" fill-rule="evenodd"/>
<path d="M264.1 221h35.6z" fill-rule="evenodd"/>
<path d="M264.1 223.5h35.6z" fill-rule="evenodd"/>
<path d="M281.9 231.2h17.8z" fill-rule="evenodd"/>
<path d="M284.4 228.6h15.3z" fill-rule="evenodd"/>
<path d="M284.4 236.2h15.3z" fill-rule="evenodd"/>
<path d="M281.9 238.8h17.8z" fill-rule="evenodd"/>
<path d="M167.5 246.3h.2v.2h-.2z" fill-rule="evenodd"/>
<path d="M177.8 243.8v2.6z" fill-rule="evenodd"/>
<path d="M167.6 246.4h10.2z" fill-rule="evenodd"/>
<path d="M185.4 243.8v2.6z" fill-rule="evenodd"/>
<path d="M177.8 246.4h7.6z" fill-rule="evenodd"/>
<path d="M185.4 241.3v2.5z" fill-rule="evenodd"/>
<path d="M185.4 246.4h7.6z" fill-rule="evenodd"/>
<path d="M185.4 243.8h7.6z" fill-rule="evenodd"/>
<path d="M185.4 241.3h7.6z" fill-rule="evenodd"/>
<circle cx="152.4" cy="38.2" r=".75"/>
<circle cx="170.1" cy="38.2" r=".75"/>
<circle cx="152.4" cy="43.2" r=".75"/>
<circle cx="152.4" cy="53.4" r=".75"/>
<circle cx="152.4" cy="48.3" r=".75"/>
<circle cx="152.4" cy="58.5" r=".75"/>
<circle cx="170.1" cy="50.9" r=".75"/>
<circle cx="170.1" cy="40.7" r=".75"/>
<circle cx="170.1" cy="48.3" r=".75"/>
<circle cx="170.1" cy="58.5" r=".75"/>
<circle cx="281.9" cy="43.2" r=".75"/>
<circle cx="281.9" cy="58.5" r=".75"/>
<circle cx="281.9" cy="53.4" r=".75"/>
<circle cx="281.9" cy="48.3" r=".75"/>
<circle cx="299.7" cy="43.2" r=".75"/>
<circle cx="299.7" cy="53.4" r=".75"/>
<circle cx="299.7" cy="55.9" r=".75"/>
<circle cx="299.7" cy="45.8" r=".75"/>
<circle cx="152.4" cy="63.5" r=".75"/>
<circle cx="152.4" cy="68.6" r=".75"/>
<circle cx="152.4" cy="73.7" r=".75"/>
<circle cx="152.4" cy="79" r=".75"/>
<circle cx="170.1" cy="71.2" r=".75"/>
<circle cx="170.1" cy="68.6" r=".75"/>
<circle cx="170.1" cy="79" r=".75"/>
<circle cx="170.1" cy="61" r=".75"/>
<circle cx="152.4" cy="83.9" r=".75"/>
<circle cx="152.4" cy="88.9" r=".75"/>
<circle cx="152.4" cy="94" r=".75"/>
<circle cx="170.1" cy="91.5" r=".75"/>
<circle cx="170.1" cy="88.9" r=".75"/>
<circle cx="170.1" cy="81.3" r=".75"/>
<circle cx="289.5" cy="86.4" r=".75"/>
<circle cx="289.5" cy="91.5" r=".75"/>
<circle cx="289.5" cy="81.3" r=".75"/>
<circle cx="289.5" cy="94" r=".75"/>
<circle cx="177.8" cy="129.6" r=".75"/>
<circle cx="83.8" cy="144.8" r=".75"/>
<circle cx="83.8" cy="149.9" r=".75"/>
<circle cx="177.8" cy="147.3" r=".75"/>
<circle cx="182.8" cy="149.9" r=".75"/>
<circle cx="292" cy="152.4" r=".75"/>
<circle cx="292" cy="172.7" r=".75"/>
<circle cx="185.4" cy="226.1" r=".75"/>
<circle cx="185.4" cy="228.6" r=".75"/>
<circle cx="185.4" cy="223.5" r=".75"/>
<circle cx="185.4" cy="221" r=".75"/>
<circle cx="177.8" cy="246.4" r=".75"/>
<circle cx="185.4" cy="241.3" r=".75"/>
<circle cx="185.4" cy="246.4" r=".75"/>
<circle cx="185.4" cy="243.8" r=".75"/>
</g>
<text font-size="4.9" x="347.7" y="264.3">B</text>
<g font-size="3.5">
<text x="37.5" y="6.6">1</text>
<text x="88.2" y="6.6">2</text>
<text x="139" y="6.6">3</text>
<text x="189.8" y="6.6">4</text>
<text x="240.6" y="6.6">5</text>
<text x="290.1" y="6.6">6</text>
<text x="340.9" y="6.6">7</text>
<text x="391.7" y="6.6">8</text>
<text x="4" y="45.1">D</text>
<text x="426.1" y="45.1">D</text>
<text x="4" y="108.6">C</text>
<text x="426.1" y="108.6">C</text>
<text x="4" y="172.1">B</text>
<text x="426.1" y="172.1">B</text>
<text x="4" y="243.2">A</text>
<text x="426.1" y="243.2">A</text>
<text x="38.1" y="275.1">1</text>
<text x="88.9" y="275.1">2</text>
<text x="139.7" y="275.1">3</text>
<text x="190.5" y="275.1">4</text>
<text x="241.2" y="275.1">5</text>
<text x="290.8" y="275.1">6</text>
<text x="341.6" y="275.1">7</text>
<text x="392.3" y="275.1">8</text>
</g>
<text font-size="2.8" x="397.7" y="237.5">MATROX</text>
<g font-size="2.5">
<text x="117.9" y="41.4">6</text>
<text x="126.5" y="41.4">DATA_0_P</text>
<text x="117.9" y="43.9">6</text>
<text x="126.5" y="43.9">DATA_0_N</text>
<text x="313.6" y="46.5">D_CLK_2_P</text>
<text x="335.2" y="46.5">6</text>
<text x="117.9" y="51.5">6</text>
<text x="126.8" y="51.6">DATA_1_P</text>
<text x="313.6" y="49">D_CLK_2_N</text>
<text x="335.2" y="49">6</text>
<text x="117.9" y="54.1">6</text>
<text x="126.9" y="54.1">DATA_1_N</text>
<text x="313.6" y="59.2">D_CLK_3_N</text>
<text x="313.6" y="56.6">D_CLK_3_P</text>
<text x="335.2" y="59.2">6</text>
<text x="335.2" y="56.6">6</text>
<text x="117.9" y="64.2">6</text>
<text x="117.9" y="61.7">6</text>
<text x="126.5" y="61.7">DATA_2_P</text>
<text x="126.5" y="64.2">DATA_2_N</text>
<text x="117.9" y="71.9">6</text>
<text x="126.5" y="71.9">DATA_3_P</text>
<text x="117.9" y="74.4">6</text>
<text x="126.5" y="74.4">DATA_3_N</text>
<text x="117.9" y="82">6</text>
<text x="126.5" y="82">DATA_4_P</text>
<text x="117.9" y="84.6">6</text>
<text x="126.5" y="84.6">DATA_4_N</text>
<text x="117.9" y="94.7">6</text>
<text x="117.9" y="92.2">6</text>
<text x="126.5" y="92.2">DATA_5_P</text>
<text x="126.5" y="94.7">DATA_5_N</text>
<text x="140.7" y="148">6</text>
<text x="160.6" y="148">MOSI</text>
<text x="140.7" y="155.7">6</text>
<text x="140.7" y="153.1">6</text>
<text x="140.7" y="150.6">6</text>
<text x="160.4" y="155.7">CS_N</text>
<text x="160.4" y="150.6">SCLK</text>
<text x="160.4" y="153.1">MISO</text>
<text x="140.7" y="158.2">6</text>
<text x="151.5" y="158.2">XGS_CLK_EN</text>
<text x="140.7" y="165.8">6</text>
<text x="156" y="165.8">RESET_N</text>
<text x="140.7" y="173.4">6</text>
<text x="140.7" y="170.9">6</text>
<text x="140.7" y="168.4">6</text>
<text x="154.5" y="170.9">TRIG_INT</text>
<text x="156" y="168.4">TRIG_RD</text>
<text x="156" y="173.4">FWSI_EN</text>
<text x="140.7" y="181.1">6</text>
<text x="140.7" y="183.6">6</text>
<text x="154.5" y="181.1">monitor0</text>
<text x="154.5" y="183.6">monitor1</text>
<text x="140.7" y="186.1">6</text>
<text x="154.5" y="186.1">monitor2</text>
<text x="308.5" y="209">PE_REFCLK_N</text>
<text x="308.5" y="206.5">PE_REFCLK_P</text>
<text x="335.2" y="209">9</text>
<text x="335.2" y="206.5">9</text>
<text x="308.5" y="214.1">PE_FPGA_RX0_P</text>
<text x="335.2" y="214.1">9</text>
<text x="308.5" y="216.6">PE_FPGA_RX0_N</text>
<text x="308.5" y="221.7">PE_FPGA_RX1_P</text>
<text x="335.2" y="216.6">9</text>
<text x="335.2" y="221.7">9</text>
<text x="308.5" y="224.2">PE_FPGA_RX1_N</text>
<text x="335.2" y="224.2">9</text>
<text x="308.5" y="229.3">PE_FPGA_TX0_P</text>
<text x="308.5" y="231.8">PE_FPGA_TX0_N</text>
<text x="335.2" y="231.8">9</text>
<text x="335.2" y="229.3">9</text>
<text x="308.5" y="236.9">PE_FPGA_TX1_P</text>
<text x="308.5" y="239.5">PE_FPGA_TX1_N</text>
<text x="335.2" y="239.5">9</text>
<text x="335.2" y="236.9">9</text>
<text x="380.6" y="259.9">FPGA IOs XGS and PCIe</text>
</g>
<g font-size="2.1">
<text x="218.9" y="102.6">SUB=FPGA50T</text>
<text x="224" y="186.4">SUB=FPGA50T</text>
<text x="221.5" y="249.9">SUB=FPGA50T</text>
</g>
<g font-size="1.8">
<text x="376.2" y="13.3">REVISIONS</text>
<text x="346.1" y="23.4">A</text>
<text x="357" y="23.4">Y7572-00</text>
<text x="372.2" y="23.4">S.Ricard</text>
<text x="139.7" y="26.7">CAD NOTE: Place termination resistors and capacitors</text>
<text x="139.7" y="27.7">as close as possible to the FPGA</text>
<text x="279.3" y="24.1">Termination resistance used to</text>
<text x="279.3" y="25.1">convert HiSPi-SLVS into LVDS</text>
<text x="112.6" y="32.8">Capacitor Values Must be changed</text>
<text x="162.9" y="35.6">100 OHM</text>
<text x="224.4" y="32.8">A15</text>
<text x="288.3" y="31">SUB=XGS</text>
<text x="303" y="35.3">Capacitor Values Must be changed</text>
<text x="175.2" y="40.4">R2</text>
<text x="183.3" y="41.2">xgs_hispi_sdata_p[0]</text>
<text x="292.8" y="40.6">100 OHM</text>
<text x="162.9" y="45.7">100 OHM</text>
<text x="175.2" y="42.9">T2</text>
<text x="183.3" y="43.7">xgs_hispi_sdata_n[0]</text>
<text x="248.6" y="46.3">xgs_hispi_sclk_p[2]</text>
<text x="274.7" y="48">W4</text>
<text x="274.7" y="45.5">W5</text>
<text x="175.2" y="53.1">U1</text>
<text x="175.2" y="50.5">T1</text>
<text x="183.3" y="51.3">xgs_hispi_sdata_p[1]</text>
<text x="183.3" y="53.9">xgs_hispi_sdata_n[1]</text>
<text x="248.6" y="48.8">xgs_hispi_sclk_n[2]</text>
<text x="292.8" y="50.8">100 OHM</text>
<text x="162.9" y="55.9">100 OHM</text>
<text x="248.6" y="56.4">xgs_hispi_sclk_p[3]</text>
<text x="248.6" y="59">xgs_hispi_sclk_n[3]</text>
<text x="274.7" y="58.2">W6</text>
<text x="274.7" y="55.6">W7</text>
<text x="175.2" y="63.2">W2</text>
<text x="175.2" y="60.7">V2</text>
<text x="183.3" y="61.5">xgs_hispi_sdata_p[2]</text>
<text x="183.3" y="64">xgs_hispi_sdata_n[2]</text>
<text x="162.9" y="66">100 OHM</text>
<text x="175.2" y="70.9">V3</text>
<text x="183.3" y="71.7">xgs_hispi_sdata_p[3]</text>
<text x="222.3" y="68.3">BANK 34</text>
<text x="276.8" y="67.3">CAD NOTE: Place termination resistors</text>
<text x="276.8" y="68.3">as close as possible to the FPGA</text>
<text x="162.9" y="76.2">100 OHM</text>
<text x="175.2" y="73.4">W3</text>
<text x="183.3" y="74.2">xgs_hispi_sdata_n[3]</text>
<text x="175.2" y="83.6">V5</text>
<text x="175.2" y="81">U5</text>
<text x="183.3" y="81.8">xgs_hispi_sdata_p[4]</text>
<text x="251.8" y="79.3">IO_L9P_T1_DQS_34</text>
<text x="251.8" y="81.8">IO_L9N_T1_DQS_34</text>
<text x="274.7" y="83.6">U4</text>
<text x="274.7" y="81">U2</text>
<text x="274.7" y="78.5">U3</text>
<text x="162.9" y="86.4">100 OHM</text>
<text x="183.3" y="84.4">xgs_hispi_sdata_n[4]</text>
<text x="249.7" y="84.4">IO_L11P_T1_SRCC_34</text>
<text x="249.7" y="86.9">IO_L11N_T1_SRCC_34</text>
<text x="249.7" y="89.4">IO_L14P_T2_SRCC_34</text>
<text x="274.7" y="88.6">U8</text>
<text x="274.7" y="86.1">V4</text>
<text x="293.2" y="88.6">For Pad Cratering</text>
<text x="175.2" y="93.7">V7</text>
<text x="175.2" y="91.2">U7</text>
<text x="183.3" y="92">xgs_hispi_sdata_p[5]</text>
<text x="183.3" y="94.5">xgs_hispi_sdata_n[5]</text>
<text x="249.7" y="92">IO_L14N_T2_SRCC_34</text>
<text x="256.1" y="94.5">IO_L2P_T0_34</text>
<text x="274.7" y="91.2">V8</text>
<text x="274.7" y="93.7">R3</text>
<text x="256.1" y="97.1">IO_L2N_T0_34</text>
<text x="274.7" y="96.2">T3</text>
<text x="156.3" y="107.2">SUB=XGS</text>
<text x="217" y="106.4">IF00750C01B0_7572</text>
<text x="144.7" y="113">Termination resistance used to</text>
<text x="144.7" y="114">convert HiSPi-SLVS into LVDS</text>
<text x="129.5" y="128.3">CAD NOTE: Place the damping resistor</text>
<text x="130.6" y="129.3">close to the output of the FPGA.</text>
<text x="168.4" y="131.8">1.5K OHM</text>
<text x="181.8" y="126.7">Dual Interface SPI and I2C</text>
<text x="183.7" y="131.8">1.5K OHM</text>
<text x="171.6" y="139.4">NI</text>
<text x="184.3" y="139.4">NI</text>
<text x="187.9" y="142">N3</text>
<text x="196" y="142.8">ref_clk</text>
<text x="229.5" y="139.4">A15</text>
<text x="61.3" y="147">4.75K OHM</text>
<text x="187.9" y="149.6">J1</text>
<text x="187.9" y="147">H2</text>
<text x="196" y="147.8">xgs_sdin</text>
<text x="248.2" y="147.8">IO_L6N_T0_VREF_35</text>
<text x="272.1" y="147">L1</text>
<text x="57.1" y="155.5">EN</text>
<text x="66.7" y="155.5">VCC</text>
<text x="94.4" y="152.1">100n</text>
<text x="172" y="152.1">33 OHM</text>
<text x="187.9" y="154.7">J2</text>
<text x="187.9" y="152.1">H1</text>
<text x="196" y="155.5">xgs_cs_n</text>
<text x="196" y="150.4">xgs_sclk</text>
<text x="196" y="152.9">xgs_sdout</text>
<text x="248.2" y="152.9">IO_L7P_T1_AD6P_35</text>
<text x="272.1" y="152.1">J3</text>
<text x="57.1" y="160.5">GND</text>
<text x="63.5" y="160.5">OUTPUT</text>
<text x="187.9" y="157.2">G3</text>
<text x="196" y="158">xgs_clk_pll_en</text>
<text x="248.2" y="158">IO_L7N_T1_AD6N_35</text>
<text x="272.1" y="157.2">K3</text>
<text x="76.2" y="166.4">CAD NOTE: Place the damping resistor</text>
<text x="77.2" y="167.4">close to the output of the OSC.</text>
<text x="96.4" y="162.3">0 OHM</text>
<text x="187.9" y="164.8">G2</text>
<text x="187.9" y="167.4">L2</text>
<text x="196" y="165.6">xgs_reset_n</text>
<text x="227.4" y="162.3">BANK 35</text>
<text x="247.2" y="163.1">IO_L8N_T1_AD14N_35</text>
<text x="272.1" y="162.3">M3</text>
<text x="272.1" y="167.4">M2</text>
<text x="295.7" y="164.8">For Pad Cratering</text>
<text x="187.9" y="172.4">K2</text>
<text x="187.9" y="169.9">L3</text>
<text x="196" y="173.2">xgs_fwsi_en</text>
<text x="196" y="170.7">xgs_trig_int</text>
<text x="196" y="168.2">xgs_trig_rd</text>
<text x="244" y="168.2">IO_L9P_T1_DQS_AD7P_35</text>
<text x="246.1" y="173.2">IO_L10P_T1_AD15P_35</text>
<text x="272.1" y="172.4">N2</text>
<text x="146.5" y="175">Sink FWSI_EN to ground for I2C mode</text>
<text x="247.2" y="178.3">IO_L12N_T1_MRCC_35</text>
<text x="272.1" y="177.5">P3</text>
<text x="187.9" y="185.1">M1</text>
<text x="187.9" y="182.6">N1</text>
<text x="187.9" y="180">P1</text>
<text x="196" y="185.9">xgs_monitor[2]</text>
<text x="196" y="183.4">xgs_monitor[1]</text>
<text x="196" y="180.9">xgs_monitor[0]</text>
<text x="222.1" y="190.2">IF00750C01B0_7572</text>
<text x="307.2" y="195.3">CAD NOTE: Place close to FPGA</text>
<text x="227" y="202.9">A15</text>
<text x="179.1" y="208">100 OHM</text>
<text x="193" y="208">C7</text>
<text x="201" y="208.8">MGTRREF_216</text>
<text x="245.5" y="206.3">pcie_clk_p</text>
<text x="245.5" y="208.8">pcie_clk_n</text>
<text x="262" y="208">A8</text>
<text x="262" y="205.4">B8</text>
<text x="282.3" y="208">100n</text>
<text x="282.3" y="205.4">100n</text>
<text x="243.4" y="213.9">pcie_rx_p[0]</text>
<text x="262" y="215.6">A6</text>
<text x="262" y="213.1">B6</text>
<text x="193" y="220.7">E1</text>
<text x="193" y="218.1">C1</text>
<text x="201" y="218.9">MGTAVCC_C1</text>
<text x="201" y="221.5">MGTAVCC_E1</text>
<text x="243.4" y="216.4">pcie_rx_n[0]</text>
<text x="243.4" y="221.5">pcie_rx_p[1]</text>
<text x="262" y="220.7">B4</text>
<text x="193" y="225.8">G9</text>
<text x="193" y="223.2">F3</text>
<text x="201" y="224">MGTAVCC_F3</text>
<text x="201" y="226.6">MGTAVCC_G9</text>
<text x="243.4" y="224">pcie_rx_n[1]</text>
<text x="262" y="223.2">A4</text>
<text x="193" y="228.3">H9</text>
<text x="201" y="229.1">MGTAVCC_H9</text>
<text x="224.3" y="228.3">BANK 216</text>
<text x="243.4" y="229.1">pcie_tx_p[0]</text>
<text x="243.4" y="231.6">pcie_tx_n[0]</text>
<text x="262" y="230.8">A2</text>
<text x="262" y="228.3">B2</text>
<text x="282.3" y="230.8">100n</text>
<text x="282.3" y="228.3">100n</text>
<text x="193" y="238.5">B1</text>
<text x="201" y="239.3">MGTAVTT_B1</text>
<text x="243.4" y="236.7">pcie_tx_p[1]</text>
<text x="243.4" y="239.3">pcie_tx_n[1]</text>
<text x="262" y="238.5">D1</text>
<text x="262" y="235.9">D2</text>
<text x="282.3" y="238.5">100n</text>
<text x="282.3" y="235.9">100n</text>
<text x="347.1" y="237.8">S. Ricard</text>
<text x="193" y="243.5">E2</text>
<text x="193" y="241">C5</text>
<text x="201" y="241.8">MGTAVTT_C5</text>
<text x="201" y="244.3">MGTAVTT_E2</text>
<text x="346" y="242.9">IRIS4</text>
<text x="193" y="246.1">G7</text>
<text x="201" y="246.9">MGTAVTT_G7</text>
<text x="240.2" y="246.9">MGTREFCLK1P_216</text>
<text x="240.2" y="249.4">MGTREFCLK1N_216</text>
<text x="260.9" y="248.6">A10</text>
<text x="260.9" y="246.1">B10</text>
<text x="346" y="248">Imaging</text>
<text x="219.6" y="253.7">IF00750C01B0_7572</text>
<text x="268.6" y="256.2">CAD NOTE: 0.4 &lt; W/S &lt; 0.8</text>
<text x="346.9" y="253.2">Dimitri Golovanov</text>
<text x="350.4" y="255.5">TBD</text>
<text x="386.6" y="256.2">IRIS4 Sensor Board</text>
<text x="266.2" y="258.8">CAD NOTE: Differential impedance of 100 Ohms</text>
<text x="356.6" y="262.6">2020/03/23</text>
<text x="15.8" y="267.2">SUB=FPGACOM</text>
</g>
<g font-size="1.4">
<text x="412.2" y="17">DATE</text>
<text x="344.9" y="18.2">REV</text>
<text x="355.9" y="18.2">DESCRIPTION</text>
<text x="374.1" y="18.2">D.O.</text>
<text x="384.3" y="18.2">CHECKED</text>
<text x="396.6" y="18.2">APPROVED</text>
<text x="410.5" y="19.5">RELEASED</text>
<text x="154.6" y="35.3">R241</text>
<text x="155.6" y="37.5">C248</text>
<text x="162.8" y="37.5">CC0P7NAM1</text>
<text x="284.9" y="40.3">R15</text>
<text x="155.4" y="45.4">R10</text>
<text x="156.4" y="47.7">C21</text>
<text x="162.8" y="47.7">CC0P7NAM1</text>
<text x="285.9" y="42.6">C30</text>
<text x="291.4" y="43">CC0P7NAM1</text>
<text x="284.9" y="50.5">R17</text>
<text x="285.9" y="52.8">C34</text>
<text x="292.3" y="52.8">CC0P7NAM1</text>
<text x="155.4" y="55.6">R13</text>
<text x="156.4" y="57.9">C20</text>
<text x="162.8" y="57.9">CC0P7NAM1</text>
<text x="155.4" y="65.7">R14</text>
<text x="156.4" y="68">C29</text>
<text x="162.8" y="68">CC0P7NAM1</text>
<text x="154.6" y="75.9">R244</text>
<text x="157.1" y="78.4">C28</text>
<text x="163.5" y="78.4">CC0P7NAM1</text>
<text x="154.6" y="86">R243</text>
<text x="155.6" y="88.3">C271</text>
<text x="162.8" y="88.3">CC0P7NAM1</text>
<text x="176.1" y="120.4">V3P3</text>
<text x="38.1" y="131.9">Now using 100MHz PCIe refclk for all FPGA internal clocking</text>
<text x="82.1" y="135.6">V1P8</text>
<text x="171" y="137.6">R233</text>
<text x="184.9" y="137.5">R12</text>
<text x="60.9" y="143.9">NI</text>
<text x="50.8" y="144.6">R230</text>
<text x="86.3" y="149.6">C229</text>
<text x="96.5" y="149">NI</text>
<text x="172.4" y="149.2">R11</text>
<text x="48.9" y="154.7">1</text>
<text x="63.5" y="150.9">X1</text>
<text x="68.6" y="151.5">NI</text>
<text x="77.2" y="154.7">4</text>
<text x="48.9" y="159.8">2</text>
<text x="77.2" y="159.8">3</text>
<text x="86.3" y="159.8">R234</text>
<text x="96.5" y="159.8">NI</text>
<text x="58.8" y="164.8">XSG100000M6</text>
<text x="170.1" y="208">R18</text>
<text x="274.3" y="207.5">C35</text>
<text x="276.8" y="205">C37</text>
<text x="174.4" y="221.4">VMGTAVCC</text>
<text x="276.8" y="227.9">C26</text>
<text x="274.3" y="230.4">C31</text>
<text x="174.6" y="236.6">VMGTAVTT</text>
<text x="274.3" y="238">C23</text>
<text x="276.8" y="235.5">C24</text>
<text x="345.9" y="235.4">DRAWN</text>
<text x="345.9" y="240.5">PROJECT</text>
<text x="345.9" y="245.6">GROUP</text>
<text x="393" y="242.7">DORVAL, QUEBEC</text>
<text x="394.7" y="240.2">1055 BOUL. ST-REGIS</text>
<text x="406.6" y="242.7">H9P 2T4</text>
<text x="276.8" y="249.3">MGTREFCLK1P/N: Leave unconnected if not used</text>
<text x="345.9" y="250.7">CHECKED BY</text>
<text x="373.3" y="246.4">THIS DRAWING IS THE PROPERTY OF MATROX</text>
<text x="373.3" y="248.4">ELECTRONICS SYSTEMS AND MAY NOT BE</text>
<text x="373.3" y="250.4">REPRODUCED OR USED FOR MANUFACTURING</text>
<text x="345.9" y="255">ING#</text>
<text x="347.6" y="257.5">SIZE</text>
<text x="355.3" y="257.5">DATE</text>
<text x="371.3" y="255.8">TITLE</text>
<text x="373.3" y="252.5">WITHOUT WRITTEN PERMISSION FROM MATROX.</text>
<text x="371.3" y="265.9">DRAWING NO</text>
<text x="380.3" y="268.4">7572</text>
<text x="384.7" y="268.4">-04- 00</text>
<text x="396.7" y="265.9">REV</text>
<text x="399.3" y="268.4">A</text>
<text x="404.3" y="265.9">SHEET</text>
<text x="407.7" y="268.4">4</text>
<text x="411.9" y="268.2">OF</text>
<text x="415.2" y="268.4">15</text>
</g>
<g font-size="1.1">
<text x="175.9" y="223.3">(1.0V)</text>
<text x="175.9" y="238.6">(1.2V)</text>
</g>
</svg>
